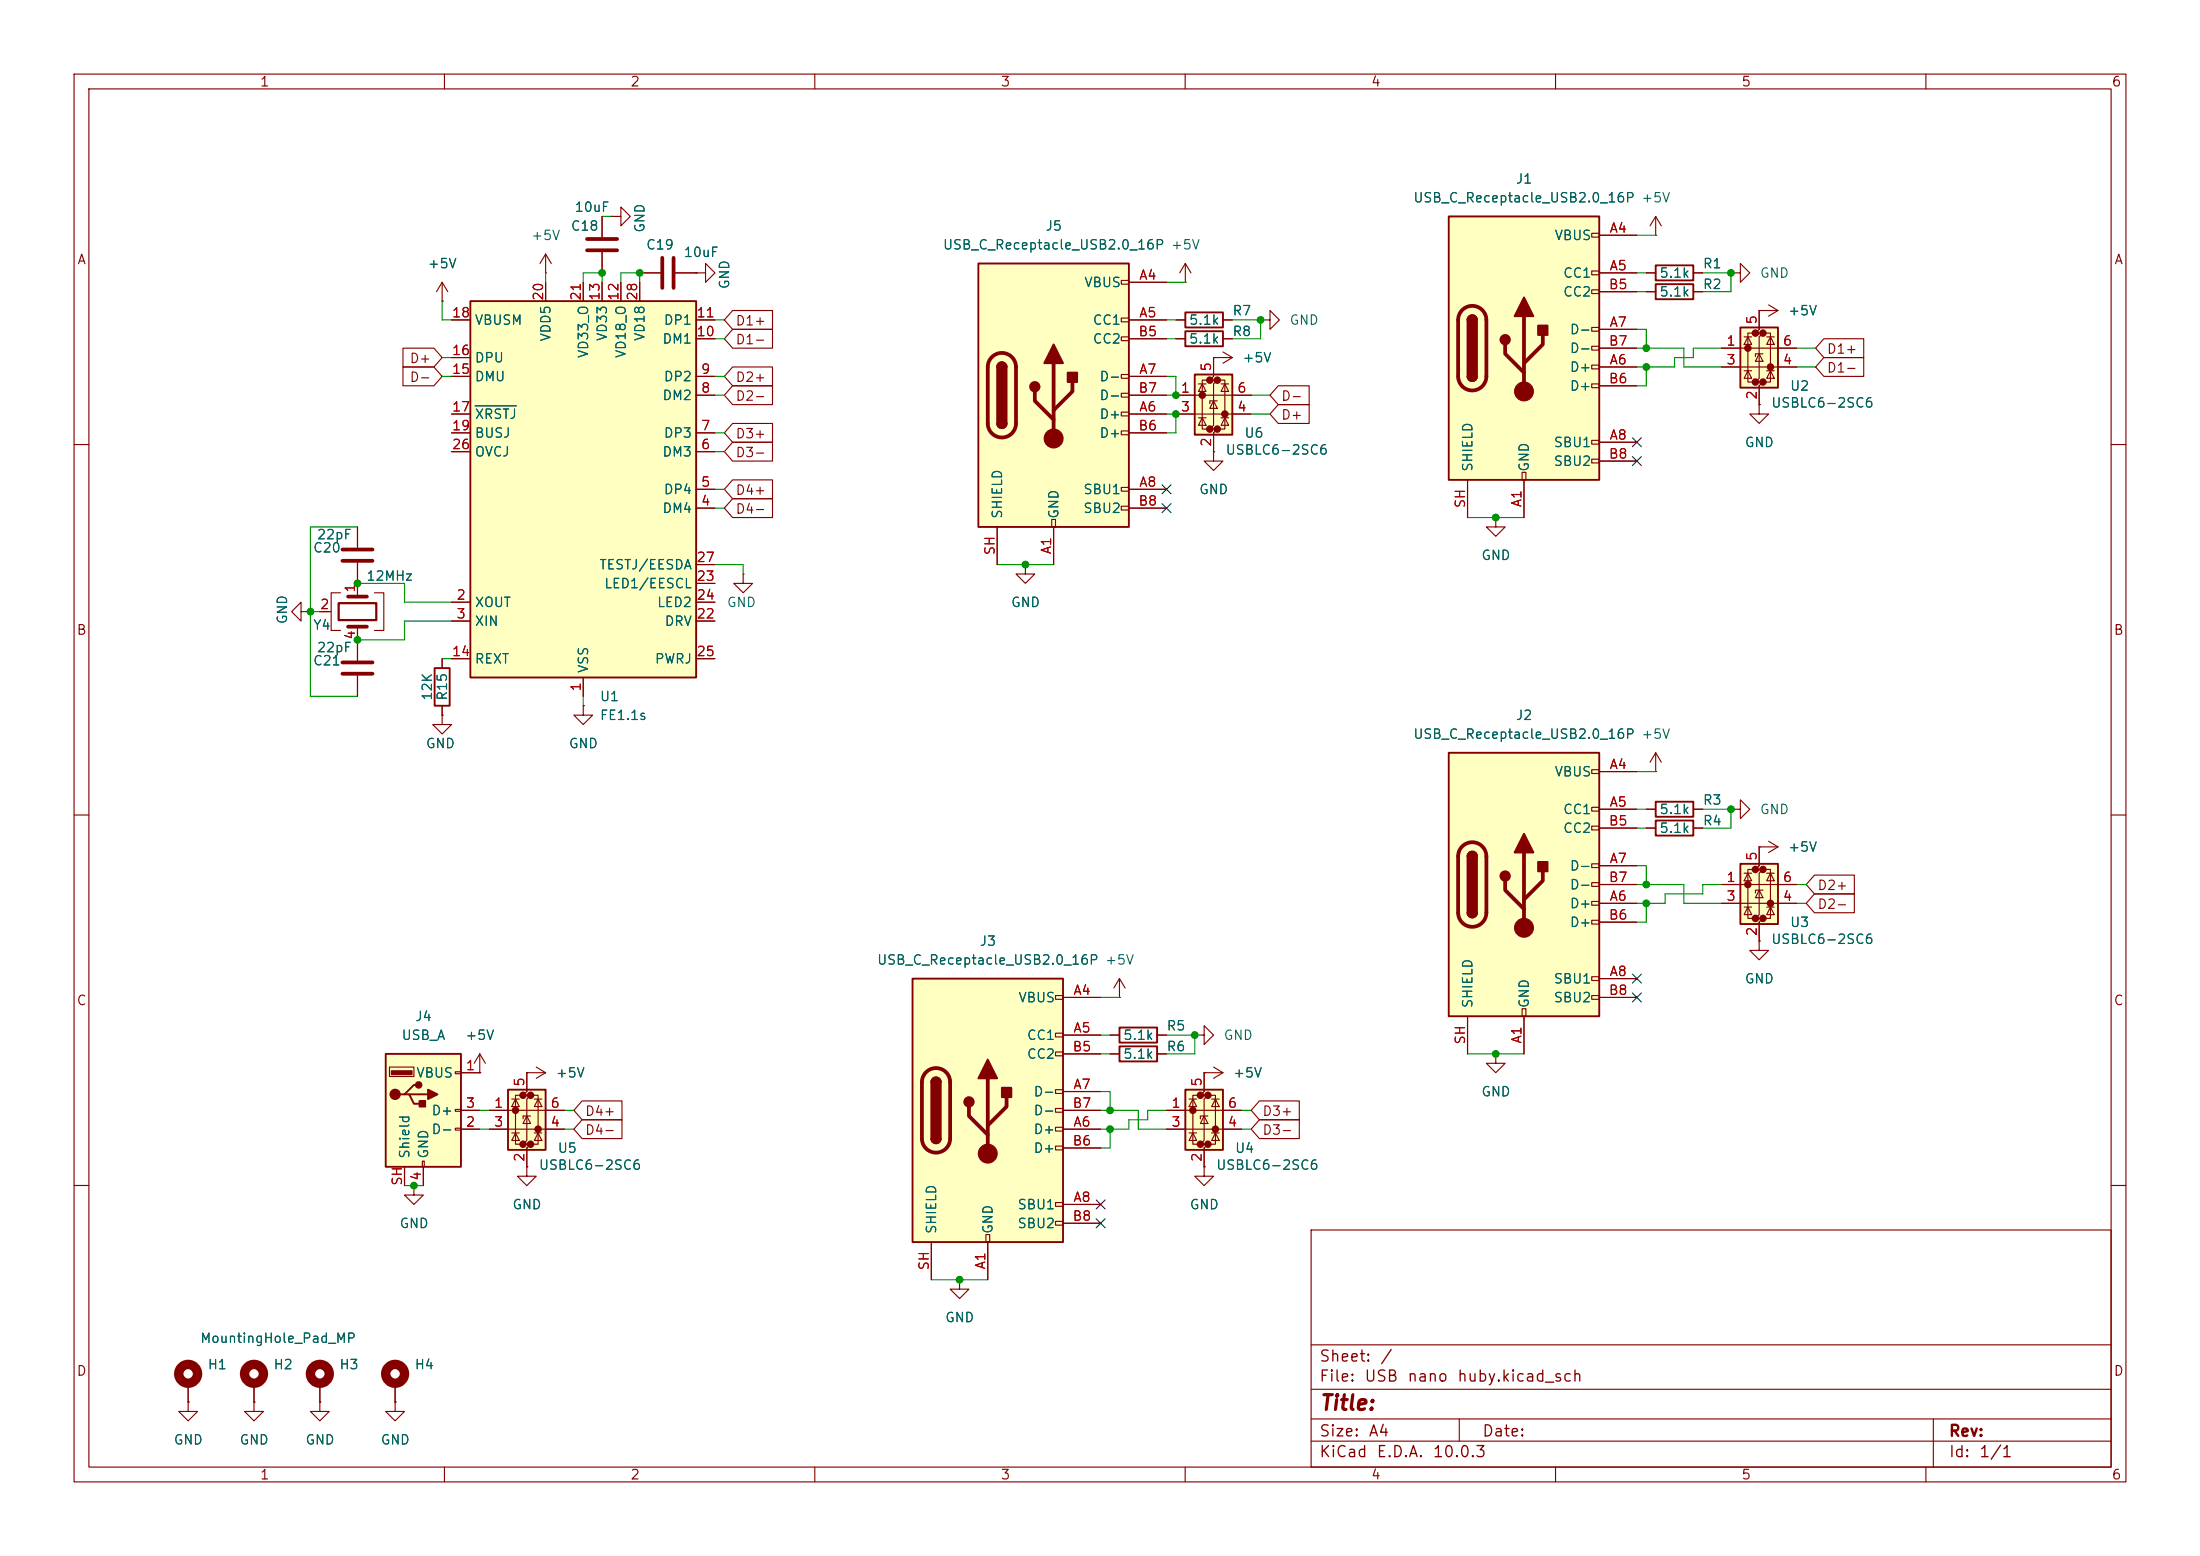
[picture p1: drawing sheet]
<svg xmlns="http://www.w3.org/2000/svg" width="297mm" height="210mm" viewBox="0 0 297 210" stroke-linecap="round" stroke-linejoin="round" font-family="sans-serif">
<g fill="none" stroke="#840000" stroke-width=".15">
<path d="M10 10h277v190h-277zM12 12h273v186h-273zM60 10v2M110 10v2M160 10v2M210 10v2M260 10v2M10 60h2M48.3 71.1v2.8M48.3 75.9v2.8M285 60h2M10 110h2"/>
<path d="M223.5 104.1h.1M223.5 101.6l-.7 1.3M223.5 101.6l.8 1.3M223.5 101.6v2.5M285 110h2M201.9 142.2v1.3h1.3l-1.3 1.3-1.2-1.3h1.2M201.9 142.2h.1M10 160h2M177 166h108v32h-108zM285 160h2M60 198v2M110 198v2"/>
<path d="M160 198v2M177 194.5h108M177 191.5h108M177 187.5h108M177 181.5h108M197 191.5v3M210 198v2M260 198v2M261 191.5v6.5"/>
</g>
<path d="M46.2 74.2h4.1M46.2 75.7h4.1" fill="none" stroke="#840000" stroke-width=".51"/>
<path d="M160 147.1h5.1v8.1h-5.1z" fill="#ffffc2"/>
<g fill="#840000" stroke="#840000" stroke-width=".51">
<circle cx="161" cy="149.9" r=".25"/>
<circle cx="162.1" cy="147.8" r=".25"/>
<circle cx="162.1" cy="154.4" r=".25"/>
<circle cx="163.1" cy="147.8" r=".25"/>
<circle cx="163.1" cy="154.4" r=".25"/>
<circle cx="164.1" cy="152.4" r=".25"/>
</g>
<g fill="none" stroke="#840000" stroke-width=".15">
<path d="M163.8 48.3h.1M163.8 48.3h2.6M165.1 47.5l1.3 .8M166.4 48.3l-1.3 .7M138.4 76.2v1.3h1.3l-1.3 1.2-1.2-1.2h1.2M138.4 76.2h.1M40.6 82.6v-1.3l-1.2 1.3 1.2 1.2v-1.2h1.3M41.9 82.6h.1M59.7 88.9v1.3M59.7 95.3v1.2M157.5 149.9h10.1M157.5 152.4h10.1"/>
<path d="M160.5 152.9h1M160.5 148.3h1M161 148.3l.5 1.1h-1zM161 152.9l.5 1h-1zM162.1 147.8h-1.1v6.6h1.1M162.6 144.8v2.5l-.5 .5h1l-.5 .5v5.6l-.5 .5h1l-.5 .5v2.6M162.6 150.6l.5 1h-1zM162.6 144.8h.1M162.6 144.8h2.5M163.1 150.6h-1v.4M163.1 147.8h1v6.6h-1M163.6 152.9h1"/>
<path d="M163.6 148.3h1M163.8 144l1.3 .8M164.1 148.3l.5 1.1h-1zM164.1 152.9l.5 1h-1zM165.1 144.8l-1.3 .7M25.4 186.7v2.5"/>
</g>
<path d="M58.7 90.2h2v5.1h-2zM160 147.1h5.1v8.1h-5.1z" fill="none" stroke="#840000" stroke-width=".25"/>
<circle cx="25.4" cy="185.4" r="1.27" fill="none" stroke="#840000" stroke-width="1.3"/>
<path d="M161.3 50.5h5.1v8.2h-5.1z" fill="#ffffc2"/>
<g fill="#840000" stroke="#840000" stroke-width=".51">
<circle cx="162.3" cy="53.3" r=".25"/>
<circle cx="163.3" cy="51.3" r=".25"/>
<circle cx="163.3" cy="57.9" r=".25"/>
<circle cx="164.3" cy="51.3" r=".25"/>
<circle cx="164.3" cy="57.9" r=".25"/>
<circle cx="165.4" cy="55.9" r=".25"/>
</g>
<g fill="none" stroke="#840000" stroke-width=".15">
<path d="M59.7 38.1l-.8 1.3M59.7 38.1l.8 1.3M59.7 38.1v2.5M82.5 29.2h1.3v-1.3l1.3 1.3-1.3 1.3v-1.3M82.5 29.2h.1M59.7 40.6h.1M158.7 53.3h10.2M158.7 55.9h10.2M161.8 56.4h1M161.8 51.8h1M162.3 51.8l.5 1h-1zM162.3 56.4l.5 1h-1z"/>
<path d="M163.3 51.3h-1v6.6h1M163.8 48.3v2.5l-.5 .5h1l-.5 .5v5.6l-.5 .5h1l-.5 .5v2.6M163.8 54.1l.5 1h-1zM164.3 54.1h-1v.4M164.3 51.3h1.1v6.6h-1.1M164.8 56.4h1.1M164.8 51.8h1.1M165.4 51.8l.5 1h-1.1zM165.4 56.4l.5 1h-1.1zM161.3 139.7h1.3v-1.3l1.2 1.3-1.2 1.3v-1.3M161.3 139.7h.1M43.2 186.7v2.5"/>
<path d="M53.3 186.7v2.5"/>
</g>
<path d="M161.3 50.5h5.1v8.2h-5.1z" fill="none" stroke="#840000" stroke-width=".25"/>
<g fill="none" stroke="#840000" stroke-width="1.3">
<circle cx="43.2" cy="185.4" r="1.27"/>
<circle cx="53.3" cy="185.4" r="1.27"/>
</g>
<path d="M195.6 29.2h20.3v35.6h-20.3z" fill="#ffffc2"/>
<g fill="none" stroke="#840000" stroke-width=".15">
<path d="M73.7 36.8h.1M73.7 34.3l-.8 1.3M73.7 34.3l.7 1.3M73.7 34.3v2.5M160 38.1h.1M160 35.6l-.7 1.2M160 35.6l.8 1.2M160 35.6v2.5M214.9 31.5h1v.5h-1zM214.9 36.6h1v.5h-1zM214.9 39.1h1v.5h-1zM215.9 31.8h5.1"/>
<path d="M215.9 36.8h5.1M215.9 39.4h5.1M158.7 45.7h1.3M158.7 43.2h1.3M165.1 45.7h1.3M165.1 43.2h1.3M170.2 43.2h1.2v-1.3l1.3 1.3-1.3 1.3v-1.3M170.2 43.2h.1M214.9 44.2h1v.5h-1zM214.9 46.7h1v.5h-1zM214.9 49.3h1v.5h-1zM214.9 51.8h1v.5h-1z"/>
<path d="M214.9 59.4h1v.5h-1zM215.9 49.5h5.1M215.9 44.5h5.1M215.9 59.7h5.1M215.9 52.1h5.1M215.9 47h5.1M48.3 78.7v1.8M100.3 77.5v1.2h1.3l-1.3 1.3-1.2-1.3h1.2M100.3 77.5h.1M163.8 61v1.2h1.3l-1.3 1.3-1.2-1.3h1.2M163.8 61h.1M198.1 64.8v5.1"/>
<path d="M205.5 63.8h.5v1h-.5zM205.7 64.8v5.1M214.9 62h1v.5h-1zM215.9 62.2h5.1M43.2 82.6h1.5M46 80h-1.3v5.1h1.3M48.3 84.6v1.8M50.5 80h1.3v5.1h-1.3M25.4 189.2v1.3h1.3l-1.3 1.3-1.3-1.3h1.3M25.4 189.2h.1M34.3 189.2v1.3h1.3l-1.3 1.3-1.3-1.3h1.3M34.3 189.2h.1"/>
<path d="M34.3 186.7v2.5M43.2 189.2v1.3h1.2l-1.2 1.3-1.3-1.3h1.3M43.2 189.2h.1M53.3 189.2v1.3h1.3l-1.3 1.3-1.2-1.3h1.2M53.3 189.2h.1"/>
</g>
<path d="M195.6 29.2h20.3v35.6h-20.3zM160 44.7h5.1v2h-5.1zM160 42.2h5.1v2h-5.1zM198.1 43.2a.64 .64 0 0 1 .7-.7 .64 .64 0 0 1 .6 .7M198.1 50.8a.64 .64 0 0 0 .7 .6 .64 .64 0 0 0 .6-.6" fill="none" stroke="#840000" stroke-width=".25"/>
<path d="M197.4 41.8a1.9 1.9 0 0 1 2.1-.4 1.9 1.9 0 0 1 1.2 1.8v7.6a1.91 1.91 0 0 1-1.9 1.9 1.91 1.91 0 0 1-2-1.9v-7.6a1.9 1.9 0 0 1 .6-1.4zM203.2 46.5v1.3l2.5 2.5M205.7 42.7v10.1M208.3 45.2v1.3l-2.6 2.5M47 80.5h2.5M47 84.6h2.5" fill="none" stroke="#840000" stroke-width=".51"/>
<g fill="#840000" stroke="#840000" stroke-width=".25">
<path d="M198.1 43.2h1.3v7.6h-1.3z"/>
<path d="M198.3 42.7a.64 .64 0 0 1 .7-.1 .64 .64 0 0 1 .4 .6h-1.3z"/>
<path d="M198.1 50.8h1.3a.64 .64 0 0 1-.6 .6 .64 .64 0 0 1-.7-.6z"/>
<path d="M205.7 40.1l1.3 2.6h-2.5z"/>
<path d="M207.6 43.9h1.3v1.3h-1.3z"/>
<circle cx="203.2" cy="45.8" r=".63"/>
</g>
<circle cx="205.7" cy="52.8" r="1.27" fill="#840000" stroke="#840000" stroke-width=".15"/>
<circle cx="34.3" cy="185.4" r="1.27" fill="none" stroke="#840000" stroke-width="1.3"/>
<path d="M45.7 81.4h5.1v2.3h-5.1z" fill="none" stroke="#840000" stroke-width=".3"/>
<path d="M132.1 35.6h20.3v35.5h-20.3z" fill="#ffffc2"/>
<g fill="none" stroke="#840000" stroke-width=".15">
<path d="M151.4 37.8h1v.6h-1zM152.4 38.1h5.1M151.4 42.9h1v.5h-1zM151.4 45.5h1v.5h-1zM151.4 50.5h1v.6h-1zM151.4 53.1h1v.5h-1zM151.4 55.6h1v.5h-1zM151.4 58.2h1v.5h-1zM152.4 43.2h5.1M152.4 55.9h5.1M152.4 50.8h5.1M152.4 45.7h5.1"/>
<path d="M152.4 58.4h5.1M152.4 53.3h5.1M134.6 71.1v5.1M142 70.1h.5v1h-.5zM142.2 71.1v5.1M151.4 65.8h1v.5h-1zM151.4 68.3h1v.5h-1zM152.4 66h5.1M152.4 68.6h5.1M201.9 69.9v1.2h1.3l-1.3 1.3-1.2-1.3h1.2M201.9 69.9h.1"/>
</g>
<path d="M132.1 35.6h20.3v35.5h-20.3zM134.6 49.5a.64 .64 0 0 1 .7-.6 .64 .64 0 0 1 .6 .6M134.6 57.2a.64 .64 0 0 0 .7 .6 .64 .64 0 0 0 .6-.6" fill="none" stroke="#840000" stroke-width=".25"/>
<path d="M133.9 48.2a1.9 1.9 0 0 1 2.1-.4 1.9 1.9 0 0 1 1.2 1.7v7.7a1.91 1.91 0 0 1-1.9 1.8 1.91 1.91 0 0 1-2-1.8v-7.7a1.9 1.9 0 0 1 .6-1.3zM139.7 52.8v1.3l2.5 2.5M142.2 49v10.2M144.8 51.6v1.2l-2.6 2.6" fill="none" stroke="#840000" stroke-width=".51"/>
<g fill="#840000" stroke="#840000" stroke-width=".25">
<path d="M134.6 49.5h1.3v7.7h-1.3z"/>
<path d="M134.8 49.1a.64 .64 0 0 1 .7-.2 .64 .64 0 0 1 .4 .6h-1.3z"/>
<path d="M134.6 57.2h1.3a.64 .64 0 0 1-.6 .6 .64 .64 0 0 1-.7-.6z"/>
<path d="M142.2 46.5l1.3 2.5h-2.5z"/>
<path d="M144.1 50.3h1.3v1.3h-1.3z"/>
<circle cx="139.7" cy="52.2" r=".63"/>
</g>
<circle cx="142.2" cy="59.2" r="1.27" fill="#840000" stroke="#840000" stroke-width=".15"/>
<path d="M63.5 40.6h30.5v50.8h-30.5z" fill="#ffffc2"/>
<path d="M63.5 40.6h30.5v50.8h-30.5zM151.1 138.7h5.1v2h-5.1zM151.1 141.2h5.1v2.1h-5.1z" fill="none" stroke="#840000" stroke-width=".25"/>
<g fill="none" stroke="#840000" stroke-width=".15">
<path d="M73.7 38.1v2.5M78.7 38.1v2.5M81.3 38.1v2.5M83.8 38.1v2.5M86.4 38.1v2.5M86.4 36.8h2.8M91.2 36.8h2.8M94 36.8h1.2v-1.2l1.3 1.2-1.3 1.3v-1.3M94 36.8h.1M61 58.4h2.5M61 50.8h2.5M61 43.2h2.5"/>
<path d="M61 48.3h2.5M61 55.9h2.5M94 58.4h2.5M94 53.3h2.5M94 50.8h2.5M94 45.7h2.5M94 43.2h2.5M61 61h2.5M94 68.6h2.5M94 66h2.5M94 61h2.5M94 78.7h2.5"/>
<path d="M94 76.2h2.5M48.3 86.4v2.8M48.3 91.2v2.8M61 81.3h2.5M61 83.8h2.5M61 88.9h2.5M78.7 91.4v2.6M94 81.3h2.5M94 83.8h2.5M94 88.9h2.5M149.9 139.7h1.2M151.1 134.6h.1"/>
<path d="M151.1 132.1l-.7 1.3M151.1 132.1l.8 1.3M151.1 132.1v2.5M156.2 139.7h1.3M149.9 142.2h1.2M156.2 142.2h1.3M129.5 172.7v1.3h1.3l-1.3 1.3-1.2-1.3h1.2M129.5 172.7h.1"/>
</g>
<path d="M64.1 54.8h5.6" fill="none" stroke="#006464" stroke-width=".15"/>
<path d="M89.4 34.8v4.1M90.9 34.8v4.1M46.2 89.4h4.1M46.2 90.9h4.1" fill="none" stroke="#840000" stroke-width=".51"/>
<path d="M123.2 132.1h20.3v35.5h-20.3z" fill="#ffffc2"/>
<g fill="none" stroke="#840000" stroke-width=".15">
<path d="M81.3 29.2v2.8M81.3 34v2.8M142.5 134.4h1v.5h-1zM142.5 139.4h1v.6h-1zM143.5 134.6h5.1M143.5 139.7h5.1M142.5 142h1v.5h-1zM142.5 147.1h1v.5h-1zM142.5 149.6h1v.5h-1zM142.5 152.1h1v.6h-1zM142.5 154.7h1v.5h-1zM143.5 152.4h5.1"/>
<path d="M143.5 147.3h5.1M143.5 142.2h5.1M143.5 154.9h5.1M143.5 149.9h5.1M162.6 157.5v1.3h1.2l-1.2 1.2-1.3-1.2h1.3M162.6 157.5h.1M125.7 167.6v5.1M133.1 166.6h.5v1h-.5zM133.3 167.6v5.1M142.5 162.3h1v.5h-1zM142.5 164.8h1v.6h-1zM143.5 162.6h5.1"/>
<path d="M143.5 165.1h5.1"/>
</g>
<path d="M123.2 132.1h20.3v35.5h-20.3zM125.7 146.1a.64 .64 0 0 1 .7-.7 .64 .64 0 0 1 .6 .7M125.7 153.7a.64 .64 0 0 0 .7 .6 .64 .64 0 0 0 .6-.6" fill="none" stroke="#840000" stroke-width=".25"/>
<path d="M79.2 32.3h4.1M79.2 33.8h4.1M125 144.7a1.9 1.9 0 0 1 2.1-.4 1.9 1.9 0 0 1 1.2 1.8v7.6a1.91 1.91 0 0 1-1.9 1.9 1.91 1.91 0 0 1-1.9-1.9v-7.6a1.9 1.9 0 0 1 .5-1.4zM130.8 149.4v1.2l2.5 2.6M133.3 145.5v10.2M135.9 148.1v1.3l-2.6 2.5" fill="none" stroke="#840000" stroke-width=".51"/>
<g fill="#840000" stroke="#840000" stroke-width=".25">
<path d="M125.7 146.1h1.3v7.6h-1.3z"/>
<path d="M125.9 145.6a.64 .64 0 0 1 .7-.1 .64 .64 0 0 1 .4 .6h-1.3z"/>
<path d="M125.7 153.7h1.3a.64 .64 0 0 1-.6 .6 .64 .64 0 0 1-.7-.6z"/>
<path d="M133.3 143l1.3 2.5h-2.5z"/>
<path d="M135.3 146.8h1.2v1.3h-1.2z"/>
<circle cx="130.8" cy="148.7" r=".63"/>
</g>
<circle cx="133.3" cy="155.7" r="1.27" fill="#840000" stroke="#840000" stroke-width=".15"/>
<path d="M195.6 101.6h20.3v35.6h-20.3z" fill="#ffffc2"/>
<g fill="none" stroke="#840000" stroke-width=".15">
<path d="M214.9 103.9h1v.5h-1zM214.9 109h1v.5h-1zM214.9 111.5h1v.5h-1zM214.9 116.6h1v.5h-1zM214.9 119.1h1v.5h-1zM215.9 104.1h5.1M215.9 109.2h5.1M215.9 116.8h5.1M215.9 111.8h5.1M215.9 119.4h5.1M222.2 109.2h1.3M222.2 111.8h1.3"/>
<path d="M228.6 109.2h1.3M228.6 111.8h1.3M237.5 114.3h.1M237.5 114.3h2.5M238.8 113.5l1.2 .8M240 114.3l-1.2 .8M198.1 137.2v5M205.5 136.1h.5v1.1h-.5zM205.7 137.2v5M214.9 121.7h1v.5h-1zM214.9 124.2h1v.5h-1zM214.9 131.8h1v.5h-1z"/>
<path d="M214.9 134.4h1v.5h-1zM215.9 121.9h5.1M215.9 132.1h5.1M215.9 124.5h5.1M215.9 134.6h5.1"/>
</g>
<path d="M195.6 101.6h20.3v35.6h-20.3zM198.1 115.6a.64 .64 0 0 1 .7-.7 .64 .64 0 0 1 .6 .7M223.5 108.2h5.1v2h-5.1zM223.5 110.7h5.1v2.1h-5.1zM198.1 123.2a.64 .64 0 0 0 .7 .6 .64 .64 0 0 0 .6-.6" fill="none" stroke="#840000" stroke-width=".25"/>
<path d="M197.4 114.2a1.9 1.9 0 0 1 2.1-.4 1.9 1.9 0 0 1 1.2 1.8v7.6a1.91 1.91 0 0 1-1.9 1.9 1.91 1.91 0 0 1-2-1.9v-7.6a1.9 1.9 0 0 1 .6-1.4zM203.2 118.9v1.2l2.5 2.6M205.7 115.1v10.1M208.3 117.6v1.3l-2.6 2.5" fill="none" stroke="#840000" stroke-width=".51"/>
<g fill="#840000" stroke="#840000" stroke-width=".25">
<path d="M198.1 115.6h1.3v7.6h-1.3z"/>
<path d="M198.3 115.1a.64 .64 0 0 1 .7-.1 .64 .64 0 0 1 .4 .6h-1.3z"/>
<path d="M198.1 123.2h1.3a.64 .64 0 0 1-.6 .6 .64 .64 0 0 1-.7-.6z"/>
<path d="M205.7 112.5l1.3 2.6h-2.5z"/>
<path d="M207.6 116.3h1.3v1.3h-1.3z"/>
<circle cx="203.2" cy="118.2" r=".63"/>
</g>
<circle cx="205.7" cy="125.2" r="1.27" fill="#840000" stroke="#840000" stroke-width=".15"/>
<path d="M234.9 116.6h5.1v8.1h-5.1z" fill="#ffffc2"/>
<g fill="#840000" stroke="#840000" stroke-width=".51">
<circle cx="236" cy="119.4" r=".25"/>
<circle cx="237" cy="117.3" r=".25"/>
<circle cx="237" cy="124" r=".25"/>
<circle cx="238" cy="117.3" r=".25"/>
<circle cx="238" cy="124" r=".25"/>
<circle cx="239" cy="121.9" r=".25"/>
</g>
<g fill="none" stroke="#840000" stroke-width=".15">
<path d="M222.2 36.8h1.3M222.2 39.4h1.3M223.5 31.8h.1M223.5 29.2l-.7 1.3M223.5 29.2l.8 1.3M223.5 29.2v2.6M228.6 36.8h1.3M228.6 39.4h1.3M233.7 36.8h1.2v-1.2l1.3 1.2-1.3 1.3v-1.3M233.7 36.8h.1M237.5 54.6v1.3h1.3l-1.3 1.3-1.3-1.3h1.3M237.5 54.6h.1"/>
<path d="M232.4 119.4h10.2M233.7 109.2h1.2v-1.2l1.3 1.2-1.3 1.3v-1.3M233.7 109.2h.1M235.5 117.9h1M236 117.9l.5 1h-1zM237 117.3h-1v6.7h1M237.5 114.3v2.5l-.5 .5h1l-.5 .6v5.5l-.5 .6h1l-.5 .5v2.5M238 117.3h1v6.7h-1M238.5 117.9h1M239 117.9l.5 1h-1zM232.4 121.9h10.2M235.5 122.4h1"/>
<path d="M236 122.4l.5 1h-1zM237.5 120.1l.5 1.1h-1zM237.5 127v1.3h1.3l-1.3 1.2-1.3-1.2h1.3M237.5 127h.1M238 120.1h-1v.4M238.5 122.4h1M239 122.4l.5 1h-1zM71.1 144.8h.1M71.1 144.8h2.6M72.4 144l1.3 .8M73.7 144.8l-1.3 .7"/>
</g>
<path d="M223.5 35.8h5.1v2h-5.1zM223.5 38.4h5.1v2h-5.1zM234.9 116.6h5.1v8.1h-5.1z" fill="none" stroke="#840000" stroke-width=".25"/>
<path d="M234.9 44.2h5.1v8.1h-5.1z" fill="#ffffc2"/>
<g fill="#840000" stroke="#840000" stroke-width=".51">
<circle cx="236" cy="47" r=".25"/>
<circle cx="237" cy="45" r=".25"/>
<circle cx="237" cy="51.6" r=".25"/>
<circle cx="238" cy="45" r=".25"/>
<circle cx="238" cy="51.6" r=".25"/>
<circle cx="239" cy="49.5" r=".25"/>
</g>
<g fill="none" stroke="#840000" stroke-width=".15">
<path d="M232.4 47h10.2M232.4 49.5h10.2M235.5 50h1M235.5 45.5h1M236 45.5l.5 1h-1zM236 50l.5 1.1h-1zM237 45h-1v6.6h1M237.5 41.9v2.6l-.5 .5h1l-.5 .5v5.6l-.5 .5h1l-.5 .5v2.5M237.5 47.8l.5 1h-1zM237.5 41.9h.1M237.5 41.9h2.5M238 47.8h-1v.3"/>
<path d="M238 45h1v6.6h-1M238.5 50h1M238.5 45.5h1M238.8 41.1l1.2 .8M239 45.5l.5 1h-1zM239 50l.5 1.1h-1zM240 41.9l-1.2 .8"/>
</g>
<path d="M234.9 44.2h5.1v8.1h-5.1z" fill="none" stroke="#840000" stroke-width=".25"/>
<path d="M52.1 142.2h10.1v15.3h-10.1z" fill="#ffffc2"/>
<path d="M52.1 142.2h10.1v15.3h-10.1zM54.6 147.7h.6l.7 1.3h1.2M55.2 147.7h2.6M56.5 146.4h-.6l-1.3 1.3h-.6" fill="none" stroke="#840000" stroke-width=".25"/>
<g fill="#840000" stroke="#840000" stroke-width=".25">
<path d="M56.6 148.6h.8v.8h-.8z"/>
<path d="M57.8 147.1l1.3 .6-1.3 .6z"/>
<circle cx="53.3" cy="147.7" r=".63"/>
<circle cx="56.5" cy="146.4" r=".38"/>
</g>
<path d="M52.8 144.5h2.8v.5h-2.8z" fill="#840000" stroke="#840000" stroke-width=".15"/>
<g fill="none" stroke="#840000" stroke-width=".15">
<path d="M52.6 144h3.3v1.3h-3.3zM54.6 157.5v2.5M57 156.7h.3v.8h-.3zM57.1 157.5v2.5M61.5 144.7h.7v.2h-.7zM61.5 149.7h.7v.3h-.7zM61.5 152.3h.7v.2h-.7zM62.2 144.8h2.6M62.2 152.4h2.6M62.2 149.9h2.6M64.8 144.8h.1M64.8 142.2l-.8 1.3"/>
<path d="M64.8 142.2l.7 1.3M64.8 142.2v2.6M71.1 157.5v1.3h1.3l-1.3 1.2-1.3-1.2h1.3M71.1 157.5h.1M55.9 160v1.3h1.2l-1.2 1.3-1.3-1.3h1.3M55.9 160h.1"/>
</g>
<path d="M68.6 147.1h5.1v8.1h-5.1z" fill="#ffffc2"/>
<g fill="#840000" stroke="#840000" stroke-width=".51">
<circle cx="69.6" cy="149.9" r=".25"/>
<circle cx="70.6" cy="147.8" r=".25"/>
<circle cx="70.6" cy="154.4" r=".25"/>
<circle cx="71.6" cy="147.8" r=".25"/>
<circle cx="71.6" cy="154.4" r=".25"/>
<circle cx="72.6" cy="152.4" r=".25"/>
</g>
<g fill="none" stroke="#840000" stroke-width=".15">
<path d="M73.7 38.1v2.5M78.7 38.1v2.5M81.3 29.2v2.8M81.3 34v2.8M81.3 38.1v2.5M82.5 29.2h.1M83.8 38.1v2.5M86.4 36.8h2.8M86.4 38.1v2.5M91.2 36.8h2.8M94 36.8h.1M152.4 38.1h5.1"/>
<path d="M215.9 31.8h5.1M215.9 36.8h5.1M215.9 39.4h5.1M222.2 36.8h1.3M222.2 39.4h1.3M228.6 36.8h1.3M228.6 39.4h1.3M54.4 49.5h4.2l1.1 1.3-1.1 1.3h-4.2zM54.4 47h4.2l1.1 1.3-1.1 1.2h-4.2zM59.7 40.6h.1M61 55.9h2.5M61 43.2h2.5"/>
<path d="M61 50.8h2.5M61 58.4h2.5M61 48.3h2.5M94 53.3h2.5M94 45.7h2.5M94 43.2h2.5M94 50.8h2.5M94 58.4h2.5M98.9 57.1h5.4v2.6h-5.4l-1.1-1.3zM98.9 49.5h5.4v2.6h-5.4l-1.1-1.3zM98.9 52.1h5.4v2.5h-5.4l-1.1-1.3zM98.9 41.9h5.4v2.6h-5.4l-1.1-1.3z"/>
<path d="M98.9 44.4h5.4v2.6h-5.4l-1.1-1.3zM98.9 59.7h5.4v2.5h-5.4l-1.1-1.2zM152.4 53.3h5.1M152.4 55.9h5.1M152.4 45.7h5.1M152.4 43.2h5.1M152.4 50.8h5.1M152.4 58.4h5.1M158.7 53.3h2.6M158.7 55.9h2.6M158.7 45.7h1.3M158.7 43.2h1.3"/>
<path d="M163.8 48.3h.1M163.8 48.3v2.5M163.8 58.4v2.6M165.1 45.7h1.3M165.1 43.2h1.3M166.4 53.3h2.5M166.4 55.9h2.5M172.6 54.6h4.1v2.6h-4.1l-1.2-1.3zM172.6 52.1h4.1v2.5h-4.1l-1.2-1.3zM215.9 49.5h5.1M215.9 44.5h5.1M215.9 59.7h5.1"/>
<path d="M215.9 52.1h5.1M215.9 47h5.1M232.4 49.5h2.5M232.4 47h2.5M237.5 54.6h.1M237.5 41.9h.1M237.5 41.9v2.6M237.5 52.1v2.5M240 49.5h2.6M240 47h2.6M246.2 45.7h5.4v2.6h-5.4l-1.1-1.3zM246.2 48.3h5.4v2.5h-5.4l-1.1-1.3z"/>
<path d="M48.3 71.1v2.8M48.3 75.9v4.1M61 61h2.5M94 66h2.5M94 68.6h2.5M94 61h2.5M94 78.7h2.5M94 76.2h2.5M98.9 64.8h5.4v2.5h-5.4l-1.1-1.3zM98.9 67.3h5.4v2.6h-5.4l-1.1-1.3zM134.6 71.1v5.1M138.4 76.2h.1"/>
<path d="M142.2 71.1v5.1M152.4 66h5.1M152.4 68.6h5.1M163.8 61h.1M198.1 64.8v5.1M201.9 69.9h.1M205.7 64.8v5.1M215.9 62.2h5.1M41.9 82.6h.1M43.2 82.6h1.2M48.3 85.1v4.1M48.3 91.2v2.8"/>
<path d="M59.7 96.5v1.3h1.3l-1.3 1.3-1.3-1.3h1.3M59.7 96.5h.1M59.7 88.9v1.3M59.7 95.3v1.2M61 81.3h2.5M61 83.8h2.5M61 88.9h2.5M78.7 95.3v1.2h1.3l-1.3 1.3-1.2-1.3h1.2M78.7 95.3h.1M78.7 91.4v2.6M94 81.3h2.5M94 83.8h2.5"/>
<path d="M94 88.9h2.5M215.9 104.1h5.1M215.9 109.2h5.1M215.9 116.8h5.1M215.9 111.8h5.1M215.9 119.4h5.1M222.2 109.2h1.3M222.2 111.8h1.3M228.6 109.2h1.3M228.6 111.8h1.3M232.4 119.4h2.5M237.5 114.3h.1"/>
<path d="M237.5 114.3v2.5M240 119.4h2.6M245 118.1h5.3v2.6h-5.3l-1.2-1.3zM143.5 134.6h5.1M143.5 139.7h5.1M149.9 139.7h1.2M156.2 139.7h1.3M198.1 137.2v5M205.7 137.2v5M215.9 134.6h5.1M215.9 121.9h5.1M215.9 132.1h5.1"/>
<path d="M215.9 124.5h5.1M232.4 121.9h2.5M237.5 127h.1M237.5 124.5v2.5M240 121.9h2.6M245 120.6h5.3v2.6h-5.3l-1.2-1.3zM54.6 157.5v2.5M57.1 157.5v2.5M62.2 149.9h2.6M62.2 152.4h2.6M62.2 144.8h2.6M64.8 144.8h.1"/>
<path d="M66 149.9h10.2M66 152.4h10.2M69.1 152.9h1M69.1 148.3h1M69.6 148.3l.5 1.1h-1zM69.6 152.9l.5 1h-1zM70.6 147.8h-1v6.6h1M71.1 144.8v2.5l-.5 .5h1l-.5 .5v5.6l-.5 .5h1l-.5 .5v2.6M71.1 150.6l.5 1h-1zM71.1 157.5h.1M71.1 144.8h.1M71.6 150.6h-1v.4"/>
<path d="M71.6 147.8h1v6.6h-1M72.1 152.9h1.1M72.1 148.3h1.1M72.6 148.3l.6 1.1h-1.1zM72.6 152.9l.6 1h-1.1zM78.6 148.6h5.4v2.5h-5.4l-1.1-1.2zM78.6 151.1h5.4v2.6h-5.4l-1.1-1.3zM143.5 149.9h5.1M143.5 152.4h5.1M143.5 147.3h5.1M143.5 142.2h5.1M143.5 154.9h5.1"/>
<path d="M149.9 142.2h1.2M156.2 142.2h1.3M157.5 149.9h2.5M157.5 152.4h2.5M162.6 157.5h.1M162.6 144.8h.1M162.6 144.8v2.5M162.6 154.9v2.6M165.1 149.9h2.5M165.1 152.4h2.5M170 151.1h5.4v2.6h-5.4l-1.1-1.3zM170 148.6h5.4v2.5h-5.4l-1.1-1.2z"/>
<path d="M201.9 142.2h.1M55.9 160h.1M125.7 167.6v5.1M129.5 172.7h.1M133.3 167.6v5.1M143.5 162.6h5.1M143.5 165.1h5.1M25.4 189.2h.1M25.4 186.7v2.5M34.3 189.2h.1M34.3 186.7v2.5M43.2 189.2h.1"/>
<path d="M43.2 186.7v2.5M53.3 189.2h.1M53.3 186.7v2.5"/>
</g>
<path d="M68.6 147.1h5.1v8.1h-5.1z" fill="none" stroke="#840000" stroke-width=".25"/>
<g fill="none" stroke="#009600" stroke-width=".15">
<path d="M73.7 36.8v1.3M78.7 38.1v-1.3h2.6v1.3M81.3 29.2h1.2M83.8 38.1v-1.3h2.6v1.3M157.5 38.1h2.5M221 36.8h1.2M221 39.4h1.2M221 31.8h2.5M229.9 36.8h3.8v2.6h-3.8M59.7 40.6v2.6h1.3M59.7 50.8h1.3M59.7 48.3h1.3"/>
<path d="M96.5 43.2h1.3M96.5 50.8h1.3M96.5 58.4h1.3M96.5 53.3h1.3M96.5 45.7h1.3M157.5 43.2h1.2M157.5 50.8h1.2v2.5h-1.2M157.5 55.9h1.2v2.5h-1.2M157.5 45.7h1.2M166.4 43.2h3.8v2.5h-3.8M168.9 53.3h2.5M168.9 55.9h2.5"/>
<path d="M221 44.5h1.2v2.5M221 47h6.3v2.5h5.1M222.2 49.5v2.6h-1.2M232.4 47h-3.8v1.3h-2.5v1.2h-5.1M242.6 49.5h2.5M242.6 47h2.5M48.3 78.7h6.3v2.6h6.4M48.3 71.1h-6.4v22.9h6.4M96.5 61h1.3M96.5 68.6h1.3M96.5 66h1.3M96.5 76.2h3.8v1.3"/>
<path d="M134.6 76.2h7.6M198.1 69.9h7.6M41.9 82.6h1.3M59.7 88.9h1.3M61 83.8h-6.4v2.6h-6.3M78.7 94v1.3M221 104.1h2.5M221 109.2h1.2M221 116.8h1.2v2.6M221 119.4h6.3v2.5h5.1M221 111.8h1.2M229.9 109.2h3.8v2.6h-3.8"/>
<path d="M232.4 119.4h-2.5v1.3h-5.1v1.2h-3.8M242.6 119.4h1.2M148.6 139.7h1.3M148.6 134.6h2.5M157.5 139.7h3.8v2.5h-3.8M222.2 121.9v2.6h-1.2M242.6 121.9h1.2M64.8 152.4h1.2M64.8 149.9h1.2M76.2 152.4h1.3M76.2 149.9h1.3M148.6 149.9h5.1v2.5h3.8"/>
<path d="M148.6 147.3h1.3v2.6M148.6 142.2h1.3M149.9 152.4v2.5h-1.3M157.5 149.9h-2.6v1.2h-2.5v1.3h-3.8M167.6 152.4h1.3M167.6 149.9h1.3M198.1 142.2h7.6M54.6 160h2.5M125.7 172.7h7.6"/>
</g>
<g fill="none" stroke="#000084" stroke-width=".15">
<path d="M220.4 59.1l1.2 1.2M221.6 59.1l-1.2 1.2M156.9 65.4l1.2 1.2M156.9 68l1.2 1.2M158.1 65.4l-1.2 1.2M158.1 68l-1.2 1.2M220.4 61.6l1.2 1.2M221.6 61.6l-1.2 1.2M220.4 134l1.2 1.2M220.4 131.5l1.2 1.2M221.6 134l-1.2 1.2M221.6 131.5l-1.2 1.2"/>
<path d="M148 162l1.2 1.2M148 164.5l1.2 1.2M149.2 162l-1.2 1.2M149.2 164.5l-1.2 1.2"/>
</g>
<path d="M64.1 54.8h5.6" fill="none" stroke="#006464" stroke-width=".15"/>
<g fill="#009600" stroke="#009600" stroke-width=".14">
<circle cx="158.7" cy="55.9" r=".46"/>
<circle cx="158.7" cy="53.3" r=".46"/>
<circle cx="170.2" cy="43.2" r=".46"/>
<circle cx="129.5" cy="172.7" r=".46"/>
<circle cx="149.9" cy="149.9" r=".46"/>
<circle cx="149.9" cy="152.4" r=".46"/>
<circle cx="138.4" cy="76.2" r=".46"/>
<circle cx="201.9" cy="142.2" r=".46"/>
<circle cx="161.3" cy="139.7" r=".46"/>
<circle cx="81.3" cy="36.8" r=".46"/>
<circle cx="86.4" cy="36.8" r=".46"/>
<circle cx="222.2" cy="119.4" r=".46"/>
<circle cx="222.2" cy="121.9" r=".46"/>
<circle cx="233.7" cy="109.2" r=".46"/>
<circle cx="233.7" cy="36.8" r=".46"/>
<circle cx="222.2" cy="47" r=".46"/>
<circle cx="222.2" cy="49.5" r=".46"/>
<circle cx="201.9" cy="69.9" r=".46"/>
<circle cx="55.9" cy="160" r=".46"/>
<circle cx="48.3" cy="86.4" r=".46"/>
<circle cx="41.9" cy="82.6" r=".46"/>
<circle cx="48.3" cy="78.7" r=".46"/>
</g>
<text font-size="2" fill="#840000" x="178" y="190.8">Title:</text>
<g font-size="1.5" fill="#840000">
<text x="178" y="184.2">Sheet:</text>
<text x="186.2" y="184.2">/</text>
<text x="178" y="186.9">File:</text>
<text x="184.1" y="186.9">USB</text>
<text x="189.9" y="186.9">nano</text>
<text x="196.6" y="186.9">huby.kicad_sch</text>
<text x="178" y="197.1">KiCad</text>
<text x="178" y="194.3">Size:</text>
<text x="184.7" y="194.3">A4</text>
<text x="185.7" y="197.1">E.D.A.</text>
<text x="193.3" y="197.1">10.0.3</text>
<text x="200" y="194.3">Date:</text>
<text x="263" y="194.3">Rev:</text>
<text x="263" y="197.1">Id:</text>
<text x="267.1" y="197.1">1/1</text>
</g>
<g font-size="1.3" fill="#840000">
<text x="35" y="12">1</text>
<text x="85" y="12">2</text>
<text x="135" y="12">3</text>
<text x="185" y="12">4</text>
<text x="235" y="12">5</text>
<text x="285" y="12">6</text>
<text x="10.3" y="36">A</text>
<text x="285.3" y="36">A</text>
<text x="99.2" y="44.2">D1+</text>
<text x="99.2" y="46.8">D1-</text>
<text x="55.2" y="51.9">D-</text>
<text x="55.2" y="49.3">D+</text>
<text x="99.2" y="51.9">D2+</text>
<text x="246.5" y="48.1">D1+</text>
<text x="246.5" y="50.6">D1-</text>
<text x="99.2" y="59.5">D3+</text>
<text x="99.2" y="54.4">D2-</text>
<text x="172.9" y="56.9">D+</text>
<text x="172.9" y="54.4">D-</text>
<text x="99.2" y="62">D3-</text>
<text x="99.2" y="67.1">D4+</text>
<text x="99.2" y="69.6">D4-</text>
<text x="10.3" y="86">B</text>
<text x="285.3" y="86">B</text>
<text x="245.3" y="123">D2-</text>
<text x="245.3" y="120.4">D2+</text>
<text x="10.3" y="136">C</text>
<text x="285.3" y="136">C</text>
<text x="78.9" y="150.9">D4+</text>
<text x="78.9" y="153.5">D4-</text>
<text x="170.3" y="153.5">D3-</text>
<text x="170.3" y="150.9">D3+</text>
<text x="10.3" y="186">D</text>
<text x="285.3" y="186">D</text>
<text x="35" y="200">1</text>
<text x="85" y="200">2</text>
<text x="135" y="200">3</text>
<text x="185" y="200">4</text>
<text x="235" y="200">5</text>
<text x="285" y="200">6</text>
</g>
<g font-size="1.3" fill="#006464">
<text x="77.5" y="28.9">10uF</text>
<text x="190.7" y="27.6">USB_C_Receptacle_USB2.0_16P +5V</text>
<text x="190.7" y="27.6">USB_C_Receptacle_USB2.0_16P</text>
<text x="204.5" y="25.1">J1</text>
<text x="71.6" y="32.7">+5V</text>
<text x="77" y="31.5">C18</text>
<text x="87.1" y="34">C19</text>
<text x="87.3" y="31.5" transform="rotate(-90 87.3 31.5)">GND</text>
<text x="92.2" y="35">10uF</text>
<text x="127.2" y="34">USB_C_Receptacle_USB2.0_16P +5V</text>
<text x="127.2" y="34">USB_C_Receptacle_USB2.0_16P</text>
<text x="141" y="31.5">J5</text>
<text x="209.8" y="32.7">VBUS</text>
<text x="57.7" y="36.5">+5V</text>
<text x="98.8" y="39.1" transform="rotate(-90 98.8 39.1)">GND</text>
<text x="146.3" y="39.1">VBUS</text>
<text x="210.9" y="37.8">CC1</text>
<text x="210.9" y="40.3">CC2</text>
<text x="223.9" y="37.8">5.1k</text>
<text x="223.9" y="40.3">5.1k</text>
<text x="229.8" y="36.5">R1</text>
<text x="229.8" y="39.3">R2</text>
<text x="237.5" y="37.8">GND</text>
<text x="64" y="44.2">VBUSM</text>
<text x="74.6" y="46.2" transform="rotate(-90 74.6 46.2)">VDD5</text>
<text x="82.3" y="46.1" transform="rotate(-90 82.3 46.1)">VD33</text>
<text x="87.3" y="46.1" transform="rotate(-90 87.3 46.1)">VD18</text>
<text x="89.3" y="46.7">DM1</text>
<text x="89.5" y="44.2">DP1</text>
<text x="147.4" y="44.2">CC1</text>
<text x="147.4" y="46.7">CC2</text>
<text x="160.4" y="46.7">5.1k</text>
<text x="160.4" y="44.2">5.1k</text>
<text x="166.3" y="45.7">R8</text>
<text x="166.3" y="42.9">R7</text>
<text x="174" y="44.2">GND</text>
<text x="211.8" y="45.4">D-</text>
<text x="211.8" y="48">D-</text>
<text x="241.3" y="42.9">+5V</text>
<text x="64" y="51.8">DMU</text>
<text x="64" y="49.2">DPU</text>
<text x="79.7" y="48.4" transform="rotate(-90 79.7 48.4)">VD33_O</text>
<text x="84.8" y="48.4" transform="rotate(-90 84.8 48.4)">VD18_O</text>
<text x="89.5" y="51.8">DP2</text>
<text x="148.3" y="51.8">D-</text>
<text x="167.6" y="49.2">+5V</text>
<text x="211.8" y="50.5">D+</text>
<text x="211.8" y="53">D+</text>
<text x="241.6" y="53">U2</text>
<text x="64" y="56.9">XRSTJ</text>
<text x="64" y="59.4">BUSJ</text>
<text x="89.3" y="54.3">DM2</text>
<text x="89.5" y="59.4">DP3</text>
<text x="148.3" y="56.9">D+</text>
<text x="148.3" y="59.4">D+</text>
<text x="148.3" y="54.3">D-</text>
<text x="167.9" y="59.4">U6</text>
<text x="239" y="55.3">USBLC6-2SC6</text>
<text x="64" y="61.9">OVCJ</text>
<text x="89.3" y="61.9">DM3</text>
<text x="165.4" y="61.7">USBLC6-2SC6</text>
<text x="199.1" y="63.8" transform="rotate(-90 199.1 63.8)">SHIELD</text>
<text x="206.7" y="63.8" transform="rotate(-90 206.7 63.8)">GND</text>
<text x="209.7" y="60.7">SBU1</text>
<text x="209.7" y="63.2">SBU2</text>
<text x="235.5" y="60.7">GND</text>
<text x="89.3" y="69.6">DM4</text>
<text x="89.5" y="67">DP4</text>
<text x="135.6" y="70.1" transform="rotate(-90 135.6 70.1)">SHIELD</text>
<text x="143.2" y="70.1" transform="rotate(-90 143.2 70.1)">GND</text>
<text x="146.2" y="67">SBU1</text>
<text x="146.2" y="69.6">SBU2</text>
<text x="161.8" y="67">GND</text>
<text x="42.2" y="74.9">C20</text>
<text x="42.7" y="73.1">22pF</text>
<text x="80.8" y="77.2">TESTJ/EESDA</text>
<text x="199.9" y="75.9">GND</text>
<text x="49.4" y="78.7">12MHz</text>
<text x="64" y="82.3">XOUT</text>
<text x="81.5" y="79.7">LED1/EESCL</text>
<text x="88.6" y="82.3">LED2</text>
<text x="98" y="82.3">GND</text>
<text x="136.4" y="82.3">GND</text>
<text x="39.1" y="84.3" transform="rotate(-90 39.1 84.3)">GND</text>
<text x="42.2" y="85.3">Y4</text>
<text x="42.7" y="88.3">22pF</text>
<text x="64" y="84.8">XIN</text>
<text x="64" y="89.9">REXT</text>
<text x="88.3" y="89.9">PWRJ</text>
<text x="89.6" y="84.8">DRV</text>
<text x="42.2" y="90.1">C21</text>
<text x="58.6" y="94.7" transform="rotate(-90 58.6 94.7)">12K</text>
<text x="60.7" y="94.7" transform="rotate(-90 60.7 94.7)">R15</text>
<text x="79.7" y="90.9" transform="rotate(-90 79.7 90.9)">VSS</text>
<text x="80.9" y="95">U1</text>
<text x="57.4" y="101.3">GND</text>
<text x="76.7" y="101.3">GND</text>
<text x="80.9" y="97.5">FE1.1s</text>
<text x="190.7" y="100">USB_C_Receptacle_USB2.0_16P +5V</text>
<text x="190.7" y="100">USB_C_Receptacle_USB2.0_16P</text>
<text x="204.5" y="97.5">J2</text>
<text x="209.8" y="105.1">VBUS</text>
<text x="210.9" y="110.2">CC1</text>
<text x="210.9" y="112.7">CC2</text>
<text x="223.9" y="110.2">5.1k</text>
<text x="223.9" y="112.7">5.1k</text>
<text x="229.8" y="108.9">R3</text>
<text x="229.8" y="111.7">R4</text>
<text x="237.5" y="110.2">GND</text>
<text x="211.8" y="117.8">D-</text>
<text x="241.3" y="115.3">+5V</text>
<text x="211.8" y="122.9">D+</text>
<text x="211.8" y="125.4">D+</text>
<text x="211.8" y="120.4">D-</text>
<text x="241.6" y="125.4">U3</text>
<text x="118.3" y="130.5">USB_C_Receptacle_USB2.0_16P +5V</text>
<text x="118.3" y="130.5">USB_C_Receptacle_USB2.0_16P</text>
<text x="132.2" y="128">J3</text>
<text x="239" y="127.7">USBLC6-2SC6</text>
<text x="137.4" y="135.6">VBUS</text>
<text x="199.1" y="136.1" transform="rotate(-90 199.1 136.1)">SHIELD</text>
<text x="206.7" y="136.1" transform="rotate(-90 206.7 136.1)">GND</text>
<text x="209.7" y="133.1">SBU1</text>
<text x="209.7" y="135.6">SBU2</text>
<text x="235.5" y="133.1">GND</text>
<text x="54.1" y="140.7">USB_A</text>
<text x="56" y="138.1">J4</text>
<text x="62.7" y="140.7">+5V</text>
<text x="138.5" y="140.7">CC1</text>
<text x="138.5" y="143.2">CC2</text>
<text x="151.5" y="143.2">5.1k</text>
<text x="151.5" y="140.7">5.1k</text>
<text x="157.4" y="142.2">R6</text>
<text x="157.4" y="139.4">R5</text>
<text x="165.1" y="140.7">GND</text>
<text x="56.1" y="145.8">VBUS</text>
<text x="74.9" y="145.8">+5V</text>
<text x="139.4" y="148.3">D-</text>
<text x="166.4" y="145.8">+5V</text>
<text x="199.9" y="148.3">GND</text>
<text x="58.2" y="153.4">D-</text>
<text x="58.2" y="150.8">D+</text>
<text x="75.2" y="155.9">U5</text>
<text x="139.4" y="153.4">D+</text>
<text x="139.4" y="155.9">D+</text>
<text x="139.4" y="150.8">D-</text>
<text x="166.6" y="155.9">U4</text>
<text x="55.6" y="156.5" transform="rotate(-90 55.6 156.5)">Shield</text>
<text x="58.1" y="156.5" transform="rotate(-90 58.1 156.5)">GND</text>
<text x="72.7" y="158.2">USBLC6-2SC6</text>
<text x="164.1" y="158.2">USBLC6-2SC6</text>
<text x="53.8" y="166.1">GND</text>
<text x="69.1" y="163.5">GND</text>
<text x="126.7" y="166.6" transform="rotate(-90 126.7 166.6)">SHIELD</text>
<text x="134.3" y="166.6" transform="rotate(-90 134.3 166.6)">GND</text>
<text x="137.3" y="163.5">SBU1</text>
<text x="137.3" y="166.1">SBU2</text>
<text x="160.5" y="163.5">GND</text>
<text x="127.5" y="178.8">GND</text>
<text x="26.9" y="181.6">MountingHole_Pad_MP</text>
<text x="27.9" y="185.1">H1</text>
<text x="36.8" y="185.1">H2</text>
<text x="45.7" y="185.1">H3</text>
<text x="55.9" y="185.1">H4</text>
<text x="23.4" y="195.3">GND</text>
<text x="32.3" y="195.3">GND</text>
<text x="41.1" y="195.3">GND</text>
<text x="51.3" y="195.3">GND</text>
</g>
<g font-size="1.3" fill="#a90000">
<text x="217.2" y="31.7">A4</text>
<text x="73.6" y="40.7" transform="rotate(-90 73.6 40.7)">20</text>
<text x="78.7" y="40.7" transform="rotate(-90 78.7 40.7)">21</text>
<text x="81.3" y="40.7" transform="rotate(-90 81.3 40.7)">13</text>
<text x="83.8" y="40.7" transform="rotate(-90 83.8 40.7)">12</text>
<text x="86.3" y="40.7" transform="rotate(-90 86.3 40.7)">28</text>
<text x="153.7" y="38.1">A4</text>
<text x="217.1" y="39.3">B5</text>
<text x="217.2" y="36.8">A5</text>
<text x="60.9" y="43.2">18</text>
<text x="93.9" y="45.7">10</text>
<text x="93.9" y="43.2">11</text>
<text x="153.6" y="45.7">B5</text>
<text x="153.7" y="43.2">A5</text>
<text x="217.1" y="47">B7</text>
<text x="217.2" y="44.4">A7</text>
<text x="233" y="47">1</text>
<text x="237.5" y="43.9" transform="rotate(-90 237.5 43.9)">5</text>
<text x="240.6" y="47">6</text>
<text x="60.9" y="50.8">15</text>
<text x="60.9" y="48.2">16</text>
<text x="94.5" y="53.3">8</text>
<text x="94.5" y="50.8">9</text>
<text x="153.6" y="53.3">B7</text>
<text x="153.7" y="50.8">A7</text>
<text x="159.3" y="53.3">1</text>
<text x="163.8" y="50.2" transform="rotate(-90 163.8 50.2)">5</text>
<text x="166.9" y="53.3">6</text>
<text x="217.1" y="52">B6</text>
<text x="217.2" y="49.5">A6</text>
<text x="233" y="49.5">3</text>
<text x="240.6" y="49.5">4</text>
<text x="60.9" y="55.9">17</text>
<text x="60.9" y="58.4">19</text>
<text x="94.5" y="58.4">7</text>
<text x="153.6" y="58.4">B6</text>
<text x="153.7" y="55.9">A6</text>
<text x="159.3" y="55.9">3</text>
<text x="166.9" y="55.9">4</text>
<text x="217.2" y="59.7">A8</text>
<text x="237.5" y="54" transform="rotate(-90 237.5 54)">2</text>
<text x="60.9" y="60.9">26</text>
<text x="94.5" y="60.9">6</text>
<text x="163.8" y="60.4" transform="rotate(-90 163.8 60.4)">2</text>
<text x="217.1" y="62.2">B8</text>
<text x="94.5" y="68.6">4</text>
<text x="94.5" y="66">5</text>
<text x="153.6" y="68.6">B8</text>
<text x="153.7" y="66">A8</text>
<text x="198.1" y="68.7" transform="rotate(-90 198.1 68.7)">SH</text>
<text x="205.7" y="68.6" transform="rotate(-90 205.7 68.6)">A1</text>
<text x="93.9" y="76.2">27</text>
<text x="134.6" y="75" transform="rotate(-90 134.6 75)">SH</text>
<text x="142.2" y="74.9" transform="rotate(-90 142.2 74.9)">A1</text>
<text x="43.1" y="82.5">2</text>
<text x="48.2" y="80.1" transform="rotate(-90 48.2 80.1)">1</text>
<text x="61.5" y="81.3">2</text>
<text x="61.5" y="83.8">3</text>
<text x="93.9" y="83.8">22</text>
<text x="93.9" y="78.7">23</text>
<text x="93.9" y="81.3">24</text>
<text x="48.2" y="86.4" transform="rotate(-90 48.2 86.4)">4</text>
<text x="60.9" y="88.9">14</text>
<text x="93.9" y="88.9">25</text>
<text x="78.7" y="93.4" transform="rotate(-90 78.7 93.4)">1</text>
<text x="217.2" y="104.1">A4</text>
<text x="217.1" y="111.7">B5</text>
<text x="217.2" y="109.2">A5</text>
<text x="217.1" y="119.4">B7</text>
<text x="217.2" y="116.8">A7</text>
<text x="233" y="119.4">1</text>
<text x="237.5" y="116.3" transform="rotate(-90 237.5 116.3)">5</text>
<text x="240.6" y="119.4">6</text>
<text x="217.1" y="124.4">B6</text>
<text x="217.2" y="121.9">A6</text>
<text x="233" y="121.9">3</text>
<text x="240.6" y="121.9">4</text>
<text x="237.5" y="126.4" transform="rotate(-90 237.5 126.4)">2</text>
<text x="144.8" y="134.6">A4</text>
<text x="217.1" y="134.6">B8</text>
<text x="217.2" y="132.1">A8</text>
<text x="144.7" y="142.2">B5</text>
<text x="144.8" y="139.7">A5</text>
<text x="198.1" y="141.1" transform="rotate(-90 198.1 141.1)">SH</text>
<text x="205.7" y="141" transform="rotate(-90 205.7 141)">A1</text>
<text x="62.8" y="144.8">1</text>
<text x="62.8" y="149.8">3</text>
<text x="66.6" y="149.8">1</text>
<text x="71.1" y="146.8" transform="rotate(-90 71.1 146.8)">5</text>
<text x="74.2" y="149.8">6</text>
<text x="144.7" y="149.8">B7</text>
<text x="144.8" y="147.3">A7</text>
<text x="158" y="149.8">1</text>
<text x="162.5" y="146.8" transform="rotate(-90 162.5 146.8)">5</text>
<text x="165.7" y="149.8">6</text>
<text x="62.8" y="152.4">2</text>
<text x="66.6" y="152.4">3</text>
<text x="74.2" y="152.4">4</text>
<text x="144.7" y="154.9">B6</text>
<text x="144.8" y="152.4">A6</text>
<text x="158" y="152.4">3</text>
<text x="165.7" y="152.4">4</text>
<text x="54.6" y="160.1" transform="rotate(-90 54.6 160.1)">SH</text>
<text x="57.1" y="159.5" transform="rotate(-90 57.1 159.5)">4</text>
<text x="71.1" y="156.9" transform="rotate(-90 71.1 156.9)">2</text>
<text x="162.5" y="156.9" transform="rotate(-90 162.5 156.9)">2</text>
<text x="144.7" y="165.1">B8</text>
<text x="144.8" y="162.5">A8</text>
<text x="125.7" y="171.6" transform="rotate(-90 125.7 171.6)">SH</text>
<text x="133.3" y="171.4" transform="rotate(-90 133.3 171.4)">A1</text>
</g>
</svg>
